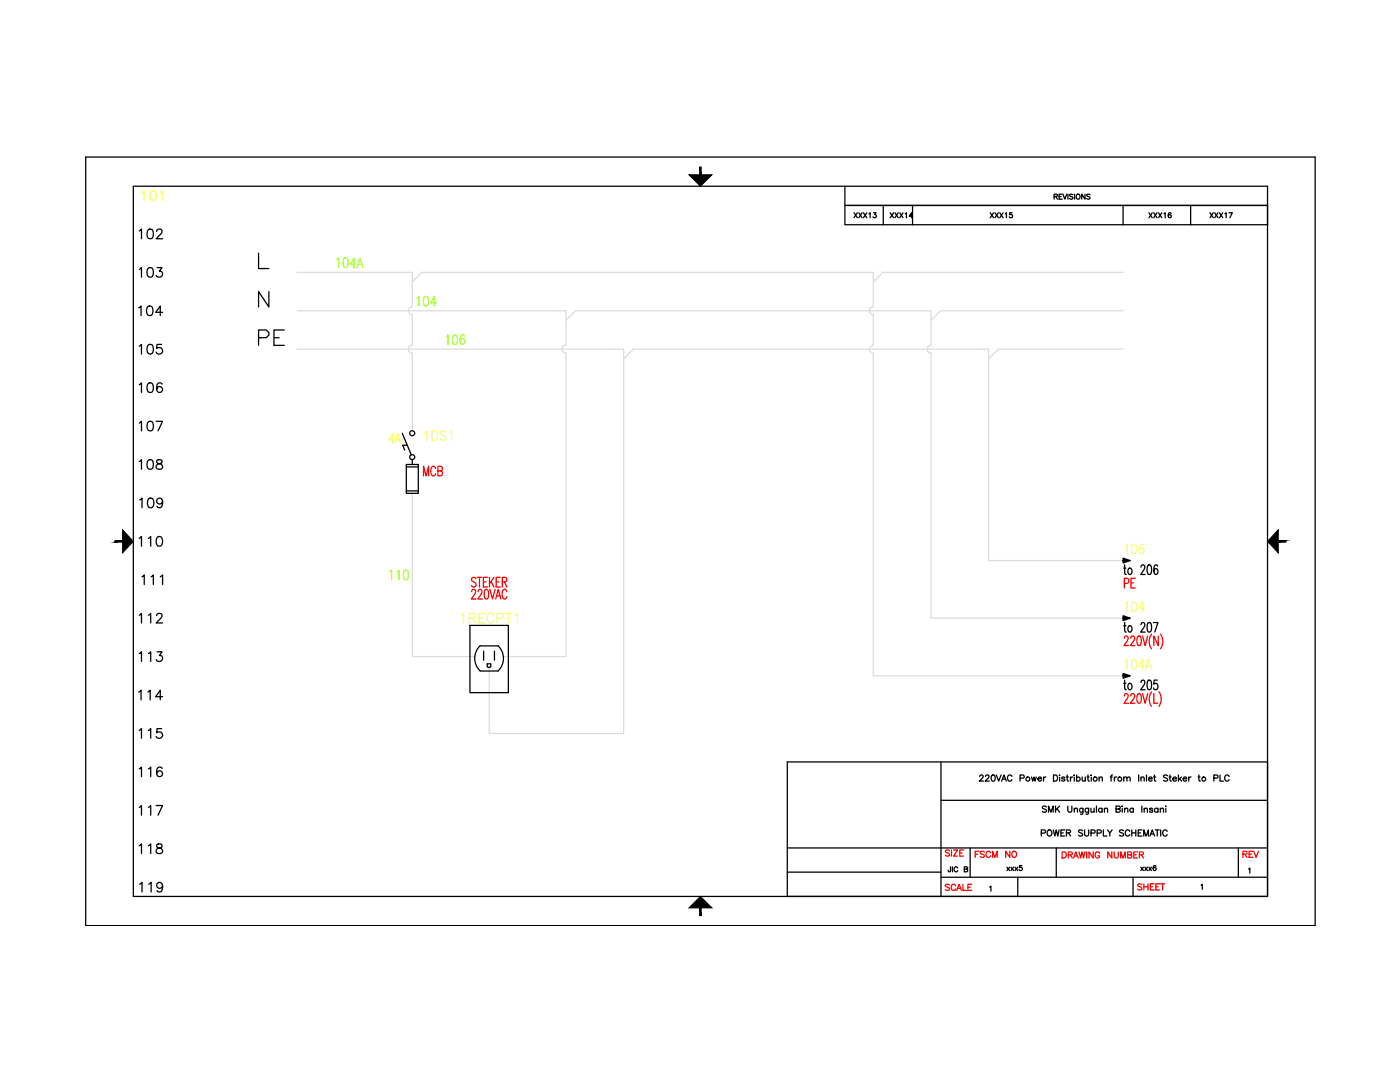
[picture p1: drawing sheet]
<svg xmlns="http://www.w3.org/2000/svg" width="279mm" height="216mm" viewBox="0 0 279 216" stroke-linecap="round" stroke-linejoin="round" font-family="sans-serif">
<g fill="#000" stroke="#000" stroke-width=".2">
<path d="M137.5 34.9h4.6l-2.3 2.3zM24.5 105.7l2.1 2.3-2.1 2.3zM255.1 105.7v4.6l-2.1-2.3zM137.5 181.2l2.3-2.3 2.3 2.3z"/>
<path d="M139.6 33.3l.3 1.6v-1.6zM139.6 33.3l.3 1.6h-.3z"/>
<path d="M22.9 107.9v.3l1.6-.3zM22.9 108.2l1.6-.3v.3z"/>
<path d="M255.1 108.2h1.5v-.3zM255.1 107.9h1.5l-1.5 .3z"/>
<path d="M139.6 181.2v1.5h.3zM139.6 181.2h.3v1.5z"/>
</g>
<g fill="none" stroke="#000" stroke-width=".25">
<path d="M17.1 31.3h245.4v153.4h-245.4zM26.6 37.2h226.4v141.7h-226.4zM168.6 37.2v3.8h84.4h-84.4v3.8h84.4M210.4 39.2h.5l.1-.4-.6-.1v1M210.7 39.2l.3 .5M211.4 39.2h.4M212 38.7h-.6v1h.6M212.1 38.7l.4 1 .4-1M213.1 38.7v1M214.1 38.9l-.2-.2-.5 .2 .2 .2 .5 .3-.2 .3-.5-.1M214.5 38.7v1M214.9 38.9a.41 .41 0 0 1 .5-.1 .41 .41 0 0 1 .1 .6 .38 .38 0 0 1-.3 .4 .38 .38 0 0 1-.4-.4z"/>
<path d="M216.5 38.7v1l-.6-1v1M217.5 38.9l-.2-.2-.4 .2 .1 .2 .5 .3v.2l-.2 .1-.4-.1M51.6 50.5v3.1h2.1M53.7 58.2v3l-2.1-3v3M170.4 42.5l.7 .9M171.1 42.5l-.7 .9M171.4 42.5l.6 .9M172 42.5l-.6 .9M172.3 42.5l.7 .9M173 42.5l-.7 .9M173.4 42.6l.3-.1v.9M174.3 42.5h.5l-.2 .3a.33 .33 0 0 1 .2 .6 .33 .33 0 0 1-.6-.1"/>
<path d="M176.3 41v3.8M177.7 42.5l.6 .9M178.3 42.5l-.6 .9M178.6 42.5l.7 .9M179.3 42.5l-.7 .9M179.6 42.5l.6 .9M180.2 42.5l-.6 .9M180.7 42.6l.2-.1v.9M182.1 41v3.8M182.2 43.1h-.7l.4-.6v.9M197.6 42.5l.7 .9M198.3 42.5l-.7 .9"/>
<path d="M198.6 42.5l.6 .9M199.2 42.5l-.6 .9M199.5 42.5l.7 .9M200.2 42.5l-.7 .9M200.6 42.6l.3-.1v.9M202 42.5h-.5v.4a.35 .35 0 0 1 .5 0 .35 .35 0 0 1-.1 .5 .35 .35 0 0 1-.5-.1M224.1 41v3.8M229.3 42.5l.7 .9M230 42.5l-.7 .9M230.3 42.5l.6 .9M230.9 42.5l-.6 .9M231.2 42.5l.7 .9"/>
<path d="M231.9 42.5l-.7 .9M232.3 42.6l.2-.1v.9M233.7 42.6l-.2-.1a.48 .48 0 0 0-.4 .5 .48 .48 0 0 0 .5 .4 .31 .31 0 0 0 0-.5 .31 .31 0 0 0-.4 .2M237.6 41v3.8M241.5 42.5l.6 .9M242.1 42.5l-.6 .9M242.4 42.5l.7 .9M243.1 42.5l-.7 .9M243.4 42.5l.6 .9M244 42.5l-.6 .9M244.5 42.6l.2-.1v.9M245.3 42.5h.6l-.5 .9"/>
<path d="M81.1 92.7h2.4v5.7h-2.4zM81.1 93.2h2.4M81.1 98h2.4M224.5 112.7v1.6v.2l.3 .1M227.7 113.2l.1-.3a.42 .42 0 0 1 .6-.1 .42 .42 0 0 1 0 .6l-.8 1.2h.9M229.1 112.8l.3-.1a1.55 1.55 0 0 1 .2 1.8l-.3 .1a1.57 1.57 0 0 1-.2-1.8zM231 113v-.2l-.3-.1a1.39 1.39 0 0 0 0 1.9 .62 .62 0 0 0 .4-.6 .62 .62 0 0 0-.4-.6l-.2 .1-.2 .5M93.8 124.8h7.7v13.4h-7.7zM95.8 128.9a3.5 3.5 0 0 0 0 5M95.8 133.9h3.6M95.8 128.9h3.6M96.5 129.9v1.8"/>
<path d="M97.2 132.9v-.4h.8v.4M97.2 132.9l.3 .3M97.9 132.9v.2l-.4 .1M98.7 129.9v1.8M99.4 128.9a3.5 3.5 0 0 1 0 5M224.1 134.4l1.5 .4-1.5 .5zM224.3 124.9h.4M224.3 136.3h.4M224.3 134.6l.7 .2-.7 .3zM224.5 124.2v1.6v.2l.3 .1M224.5 135.7v1.6v.2l.3 .1M225.3 124.9h.1a.65 .65 0 0 1 .5 .6 .65 .65 0 0 1-.5 .6l-.3-.5z"/>
<path d="M225.3 136.5l.1-.2a.66 .66 0 0 1 .5 .7 .66 .66 0 0 1-.5 .6l-.3-.5zM227.7 124.7l.1-.3a.42 .42 0 0 1 .6-.1 .42 .42 0 0 1 0 .6l-.8 1.2h.9M227.7 136.2l.1-.3a.42 .42 0 0 1 .6-.1 .42 .42 0 0 1 0 .7l-.8 1.1h.9M229.1 124.3l.3-.1a1.15 1.15 0 0 1 .4 1.6l-.2 .2-.3 .1a1.56 1.56 0 0 1-.2-1.8zM229.1 135.8l.3-.1a1.15 1.15 0 0 1 .4 1.6l-.2 .2-.3 .1a1.6 1.6 0 0 1-.2-1.8zM230.2 124.2h.9l-.6 1.9M231 135.7h-.7v.8a.42 .42 0 0 1 .4-.2 .42 .42 0 0 1 .3 .3l.1 .3a.52 .52 0 0 1-.1 .6 .52 .52 0 0 1-.7 0l-.1-.2M157.1 152h95.9v26.9h-95.9zM187.8 152v26.9M187.8 159.7h65.2M195.5 154.9l.2-.3h.3l.2 .3-.2 .4-.5 .6h.8M196.7 154.9l.2-.3 .4 .1 .1 .2-.2 .4-.6 .6h.8"/>
<path d="M198 154.7l.1-.1a.64 .64 0 0 1 .5 .7 .64 .64 0 0 1-.5 .6 .8 .8 0 0 1-.1-1.2zM198.8 154.6l.5 1.3 .5-1.3M199.9 155.9l.5-1.3 .4 1.3M200.1 155.5h.6M202 154.9a.46 .46 0 0 0-.6-.3 .46 .46 0 0 0-.3 .5v.3a.46 .46 0 0 0 .3 .5 .46 .46 0 0 0 .6-.3M203.6 155.3l.7-.1 .1-.3-.3-.3h-.5v1.3M205.9 155l.2 .9 .2-.9 .3 .9 .2-.9M207.1 155.4h.7a.39 .39 0 0 0-.6-.3 .39 .39 0 0 0 .1 .7l.3 .1 .2-.2M208.3 155v.9M208.7 155l-.3 .1-.1 .3M210.2 154.6h.5a.66 .66 0 0 1 .4 .7 .66 .66 0 0 1-.4 .6h-.5zM211.5 154.6v.2z"/>
<path d="M211.5 155.1v.8M212.5 155.2l-.2-.2-.4 .1v.2l.5 .2 .1 .2-.2 .2-.4-.2M212.8 155h.4M213 154.6v1l.3 .3M213.6 155v.9M214.1 155l-.3 .1-.2 .3M214.4 154.6v.2zM214.4 155.1v.8M214.9 155.2a.39 .39 0 0 1 .5 0 .39 .39 0 0 1 0 .6 .39 .39 0 0 1-.5-.1M214.9 154.6v1.3M216 155v.8l.3 .1 .3-.3M216.6 155v.9"/>
<path d="M217 155h.4M217.1 154.6v1l.3 .3M217.8 154.6v.2zM217.8 155.1v.8M219.4 155.3l.2-.3 .3 .1 .1 .8M219.4 155v.9M221.6 155h.4M222 154.6l-.3 .3v1M222.4 155v.9M222.9 155l-.3 .1-.2 .3M224.3 155.3l.3-.3 .3 .1v.8M224.3 155v.9"/>
<path d="M224.9 155.3l.3-.3 .3 .1 .1 .8M227.2 154.6v1.3M227.7 155.3l.3-.3 .3 .1v.8M227.7 155v.9M228.8 154.6v1.3M229.2 155.4h.7a.39 .39 0 0 0-.4-.3 .39 .39 0 0 0-.3 .4 .39 .39 0 0 0 .3 .4l.4-.2M230.2 155h.4M230.4 154.6v1v.2l.3 .1M233 154.8l-.3-.2-.5 .2 .1 .3 .7 .4v.2l-.3 .2-.5-.2M233.3 155h.4M233.5 154.6v1l.3 .3M234.1 155.4h.7a.39 .39 0 0 0-.4-.3 .39 .39 0 0 0-.4 .4 .39 .39 0 0 0 .4 .4l.4-.2"/>
<path d="M235.2 154.6v1.3M235.4 155.4l.4 .5M235.8 155l-.6 .6M236.1 155.4h.7a.39 .39 0 0 0-.6-.3 .39 .39 0 0 0 .1 .7l.3 .1 .2-.2M237.2 155v.9M237.7 155l-.3 .1-.2 .3M239.1 155h.4M239.3 154.6v1l.3 .3M242.3 155.3l.7-.1 .1-.3-.3-.3h-.5v1.3M243.5 154.6v1.3h.7M245.3 154.9a.46 .46 0 0 0-.5-.3 .46 .46 0 0 0-.4 .5v.3a.46 .46 0 0 0 .4 .5 .46 .46 0 0 0 .5-.3M157.1 169.2h95.9"/>
<path d="M157.1 174h30.7M187.8 175h65.2M189.7 173v.9h-.4l-.1-.3M190.1 173v1M191.1 173.2a.37 .37 0 0 0-.4-.2 .37 .37 0 0 0-.3 .3v.3a.37 .37 0 0 0 .3 .4 .37 .37 0 0 0 .4-.3M192.4 173.4h.6l.1-.2-.2-.2h-.5v1l.7-.1v-.3l-.2-.2M193.6 169.2v5.8M197.5 177l.3-.2v1M201 173l.5 .7M201.5 173l-.5 .7M201.8 173l.5 .7M202.3 173l-.5 .7"/>
<path d="M202.6 173l.5 .7M203.1 173l-.5 .7M203.1 175v3.9M203.9 172.7h-.4l-.1 .4a.35 .35 0 0 1 .6 .1 .35 .35 0 0 1-.1 .5 .35 .35 0 0 1-.5-.2M207.8 166.2h.7l.1-.4-.3-.2h-.5v1.2M208.8 161l-.2-.2-.6 .2 .1 .3 .7 .3-.1 .4-.4 .1-.3-.2M209.1 165.8l.1-.1a.57 .57 0 0 1 .7 .5 .57 .57 0 0 1-.7 .6l-.2-.4zM209.3 162.1v-1.3l.4 1.3 .5-1.3v1.3M210.2 165.6l.3 1.2 .3-1.2 .3 1.2 .3-1.2M210.7 160.8v1.3M210.8 169.2v5.8M210.9 161.4l.6 .7"/>
<path d="M211.5 160.8l-.8 .9M211.7 166.2h.5M212.5 165.6h-.8v1.2h.8M212.8 166.2l.7-.1 .2-.3-.3-.2h-.6v1.2M213.1 160.8v.9l.3 .4 .5-.2v-1.1M213.3 166.2l.4 .6M214.4 161.5l.3-.2h.3v.8M214.4 161.3v.8M216 165.8l-.2-.2-.6 .2 .1 .3 .7 .4v.2l-.2 .1-.6-.1M216.1 161.3v1.1l-.2 .1-.3-.1M216.1 161.4a.39 .39 0 0 0-.5 0 .39 .39 0 0 0 0 .6 .39 .39 0 0 0 .5-.1M216.5 165.6v.9l.3 .3 .4-.1 .1-1.1"/>
<path d="M217.3 161.3l-.1 1.1-.2 .1-.3-.1M217.3 161.4a.39 .39 0 0 0-.6 0 .39 .39 0 0 0 0 .6 .39 .39 0 0 0 .6-.1M217.7 161.3l.1 .7h.4l.2-.2M217.7 166.2h.7l.2-.4-.3-.2h-.6v1.2M218.4 161.3v.8M218.8 160.8v1.3M219 166.2h.7l.1-.4-.3-.2h-.5v1.2M219.9 161.4a.39 .39 0 0 0-.5 0 .39 .39 0 0 0 0 .6 .39 .39 0 0 0 .5-.1M219.9 161.3v.8M220.2 165.6v1.2h.7M220.4 161.5l.3-.2h.3v.8M220.4 161.3v.8"/>
<path d="M221 165.6l.5 .6v.6M222 165.6l-.5 .6M222.7 161.4h.7l.2-.3-.3-.3h-.6v1.3l.8-.1 .1-.3-.3-.3M224 160.8v.2zM224 161.3v.8M224.2 165.8l-.3-.2-.5 .2 .1 .3 .7 .4v.2l-.3 .1-.5-.1M224.4 161.5l.3-.2h.3l.1 .8M224.4 161.3v.8M225.5 165.9a.46 .46 0 0 0-.6-.3 .46 .46 0 0 0-.3 .5v.3a.46 .46 0 0 0 .3 .4 .46 .46 0 0 0 .6-.3M225.9 166.2h.8M225.9 165.6v1.2M226.1 175v3.9"/>
<path d="M226.2 161.4a.39 .39 0 0 0-.6 0 .39 .39 0 0 0 0 .6 .39 .39 0 0 0 .6-.1M226.2 161.3v.8M226.7 165.6v1.2M227.2 166.2h.4M227.7 173l.5 .7M227.9 160.8v1.3M227.9 165.6h-.7v1.2h.7M228.2 173l-.5 .7M228.3 166.8v-1.2l.4 1.2 .5-1.2v1.2M228.3 161.5l.3-.2h.3l.1 .8M228.3 161.3v.8M228.5 173l.5 .7"/>
<path d="M229 173l-.5 .7M229.3 173l.5 .7M229.5 166.8l.5-1.2 .4 1.2M229.7 166.4h.6M229.8 173l-.5 .7M230 161.4l-.2-.1-.4 .1 .6 .3v.3l-.4 .1-.2-.2M230.5 165.6h.9M230.7 172.9v-.1a.49 .49 0 0 0-.6 .3 .49 .49 0 0 0 .3 .6 .31 .31 0 0 0 .4-.3 .31 .31 0 0 0-.3-.3 .31 .31 0 0 0-.4 .3M230.9 165.6v1.2M231.1 161.4a.39 .39 0 0 0-.6 0 .39 .39 0 0 0 0 .6 .39 .39 0 0 0 .6-.1M231.1 161.3v.8M231.6 161.5l.3-.2h.3v.8"/>
<path d="M231.6 161.3v.8M231.6 165.6v1.2M232.7 160.8v.2zM232.7 161.3v.8M232.9 165.9a.46 .46 0 0 0-.5-.3 .46 .46 0 0 0-.3 .5v.3a.46 .46 0 0 0 .3 .4 .46 .46 0 0 0 .5-.3M239.7 176.6l.2-.1v1M247.1 169.2v5.8M249.2 173.4l.2-.2v1"/>
<circle cx="205.1" cy="155.4" r=".41"/>
<circle cx="218.6" cy="155.4" r=".41"/>
<circle cx="223.5" cy="155.4" r=".41"/>
<circle cx="240.2" cy="155.4" r=".41"/>
</g>
<g fill="none" stroke="#f00" stroke-width=".25">
<path d="M94.1 118.1l.1-.3a.43 .43 0 0 1 .6-.1 .43 .43 0 0 1 0 .6l-.7 1.2h.9M95 115.5a.46 .46 0 0 0-.7-.2 .46 .46 0 0 0 .1 .7l.3 .2a.48 .48 0 0 1 .2 .8 .48 .48 0 0 1-.8-.1M95.3 115.2h.8M95.4 118.1l.1-.3a.42 .42 0 0 1 .6-.1 .42 .42 0 0 1 0 .6l-.7 1.2h.8M95.7 115.2v1.9M96.5 116.1h.5M96.8 117.7l.3-.1a1.39 1.39 0 0 1 0 1.9h-.1a1.57 1.57 0 0 1-.2-1.8zM97.3 115.2h-.8v1.9h.8M97.7 115.2v1.9M97.8 117.6l.5 1.9 .5-1.9M98 116l.6 1.1M98.6 115.2l-.9 1.3"/>
<path d="M98.9 119.5l.5-1.9 .5 1.9M99 116.1h.5M99.1 118.9h.7M99.8 115.2h-.8v1.9h.8M100.2 116.1l.8-.1 .1-.2-.1-.5-.8-.1v1.9M100.7 116.1l.4 1M101.2 118.1a.45 .45 0 0 0-.5-.5 .45 .45 0 0 0-.4 .5v1a.45 .45 0 0 0 .4 .4 .45 .45 0 0 0 .5-.4M224.4 127.4l.1-.3a.42 .42 0 0 1 .6-.1 .42 .42 0 0 1 0 .6l-.8 1.2h.9M224.4 138.9l.1-.3a.41 .41 0 0 1 .6-.1 .41 .41 0 0 1 0 .6l-.8 1.2h.9M225.7 127.4l.2-.5 .4 .1 .1 .3-.1 .6-.7 .9h.9M225.7 138.9l.2-.5 .4 .1 .1 .3-.1 .6-.7 .9h.9M227.1 127l.3-.1a1.36 1.36 0 0 1 0 1.9h-.1a1.57 1.57 0 0 1-.2-1.8z"/>
<path d="M227.1 138.5l.3-.1a1.39 1.39 0 0 1 0 1.9h-.1a1.6 1.6 0 0 1-.2-1.8zM228 126.9l.5 1.9 .5-1.9M228 138.4l.5 1.9 .5-1.9M229.8 126.5a2.5 2.5 0 0 0 0 2.9M229.8 138a2.49 2.49 0 0 0 0 3M230.3 138.4v1.9h.7M231.2 126.9v1.9l-.9-1.9v1.9M231.3 138a2.59 2.59 0 0 1 0 3M231.6 126.5a2.59 2.59 0 0 1 0 2.9M189.5 169.8l-.3-.2-.5 .2 .1 .3 .7 .4v.2l-.3 .1-.5-.1M189.9 169.6v1.2M190.3 169.6h.8l-.8 1.2h.8"/>
<path d="M191.5 170.2h.5M192.3 169.6h-.8v1.2h.8M212 170h.4a.65 .65 0 0 1 .4 .6 .65 .65 0 0 1-.4 .6h-.4zM213.2 170.6l.7-.1 .1-.3-.3-.2h-.5v1.2M213.6 170.6l.4 .6M214.2 171.2l.5-1.2 .5 1.2M214.4 170.8h.6M215.3 170l.3 1.2 .3-1.2 .3 1.2 .3-1.2M216.9 170v1.2M218.2 170v1.2l-.9-1.2v1.2M219.4 170.3a.45 .45 0 0 0-.5-.3 .45 .45 0 0 0-.3 .4v.3a.44 .44 0 0 0 .4 .5 .44 .44 0 0 0 .4-.5h-.2M221.9 170v1.2l-.8-1.2v1.2"/>
<path d="M222.4 170v.9l.3 .3 .4-.2 .1-1M223.6 171.2v-1.2l.5 1.2 .5-1.2v1.2M225 170.6l.7-.1 .2-.3-.3-.2h-.6v1.2l.8-.1 .1-.3-.3-.2M226.3 170.6h.4M227 170h-.7v1.2h.7M227.4 170.6l.7-.1 .1-.4-.8-.1v1.2M227.8 170.6l.4 .6M227.9 176.5l-.3-.1-.5 .1 .1 .3 .7 .4v.2l-.3 .2-.5-.2M228.3 176.4v1.2M228.3 176.9h.8M229.1 176.4v1.2M229.6 176.9h.4"/>
<path d="M230.3 176.4h-.7v1.2h.7M230.7 176.9h.4M231.4 176.4h-.7v1.2h.7M231.6 176.4h.8M232 176.4v1.2"/>
</g>
<path d="M59.3 54.3h23v2l1.9-2h90.1v2l1.9-2h47.9M82.3 56.3v4.9M174.3 56.3v4.9M59.3 62h53.6v1.9l2-1.9h70.9v1.9l1.9-1.9h36.4M59.3 69.7h65.2v1.9l1.9-1.9h70.9v1.9l1.9-1.9h24.9M82.3 62.8v6.1a.77 .77 0 0 0-.8 .8 .77 .77 0 0 0 .8 .7v15.6M112.9 63.9v5a.78 .78 0 0 0-.7 .8 .78 .78 0 0 0 .7 .8v60.5h-12.4M124.5 71.6v74.8h-26.9v-13.2M174.3 61.2a.77 .77 0 0 0-.8 .8 .77 .77 0 0 0 .8 .8v6.1a.77 .77 0 0 0-.8 .8 .77 .77 0 0 0 .8 .7v64.4h49.8M185.8 63.9v5a.77 .77 0 0 0-.8 .8 .77 .77 0 0 0 .8 .7v53h38.3M197.3 71.6v40.3h26.8M82.3 98.4v32.6h12.4" fill="none" stroke="#dcdcdc" stroke-width=".25"/>
<path d="M84.7 86.3l.4-.3v1.9M86.2 86a.98 .98 0 0 1 1.2 .9 .98 .98 0 0 1-1.2 1zM89 86.2a.62 .62 0 0 0-.6-.3 .62 .62 0 0 0-.6 .5l.2 .3 .8 .3a.48 .48 0 0 1 .2 .5 .48 .48 0 0 1-.4 .4l-.6-.1-.2-.2M89.7 86.3l.4-.3v1.9" fill="none" stroke="#ffff7f" stroke-width=".25"/>
<path d="M67.2 51.8l.4-.3v1.9M68.7 51.6l.3-.1a.89 .89 0 0 1 .5 1.1l-.2 .7-.4 .1a1.44 1.44 0 0 1-.2-1.8zM71 52.7h-1.1l.8-1.2v1.9M71.2 53.4l.6-1.9 .6 1.9M71.5 52.7h.7" fill="none" stroke="#7fff00" stroke-width=".25"/>
<path d="M224.6 132l.3-.4v1.9M226 131.7l.4-.1a1.25 1.25 0 0 1 0 1.9h-.1a1.38 1.38 0 0 1-.3-1.8zM228.4 132.9h-1.1l.7-1.3v1.9M228.6 133.5l.6-1.9 .6 1.9M228.8 132.9h.7" fill="none" stroke="#dfff7f" stroke-width=".25"/>
<text font-size="6.6" x="50.8" y="70.2">PE</text>
<text font-size="5.3" fill="#ff0" x="27.5" y="41.3">101</text>
<g font-size="5.3">
<text x="26.8" y="49">102</text>
<text x="26.8" y="72">105</text>
<text x="27.2" y="102.7">109</text>
<text x="26.8" y="125.6">112</text>
<text x="26.8" y="133.3">113</text>
<text x="26.8" y="156.3">116</text>
<text x="26.8" y="164">117</text>
</g>
<text font-size="5.3" fill="#7fff00" x="82.2" y="62.4">104</text>
<text font-size="5.3" fill="#f00" x="83.6" y="96.3">MCB</text>
<text font-size="5.3" fill="#dfff7f" x="223.7" y="111.8">106</text>
<text font-size="5.3" fill="#ffff7f" x="91" y="125.6">1RECPT1</text>
<g font-size="4.9">
<text x="26.8" y="56.4">103</text>
<text x="26.8" y="64.2">104</text>
<text x="26.8" y="79.4">106</text>
<text x="26.8" y="87.1">107</text>
<text x="26.8" y="94.9">108</text>
<text x="26.8" y="110.1">110</text>
<text x="27.5" y="117.8">111</text>
<text x="223.7" y="118.5">PE</text>
<text x="26.8" y="140.8">114</text>
<text x="26.8" y="148.5">115</text>
<text x="26.8" y="171.4">118</text>
<text x="27.2" y="179.2">119</text>
</g>
<g font-size="4.9" fill="#7fff00">
<text x="88.2" y="69.8">106</text>
<text x="76.9" y="116.8">110</text>
</g>
<text font-size="4.9" fill="#ff0" x="76.9" y="89.6">4A</text>
<text font-size="4.9" fill="#dfff7f" x="223.7" y="123.1">104</text>
<g font-size="4" fill="#f00">
<text x="193.7" y="172.2">FSCM NO</text>
<text x="247.3" y="172.2">REV</text>
<text x="187.7" y="178.9">SCALE</text>
</g>
</svg>
